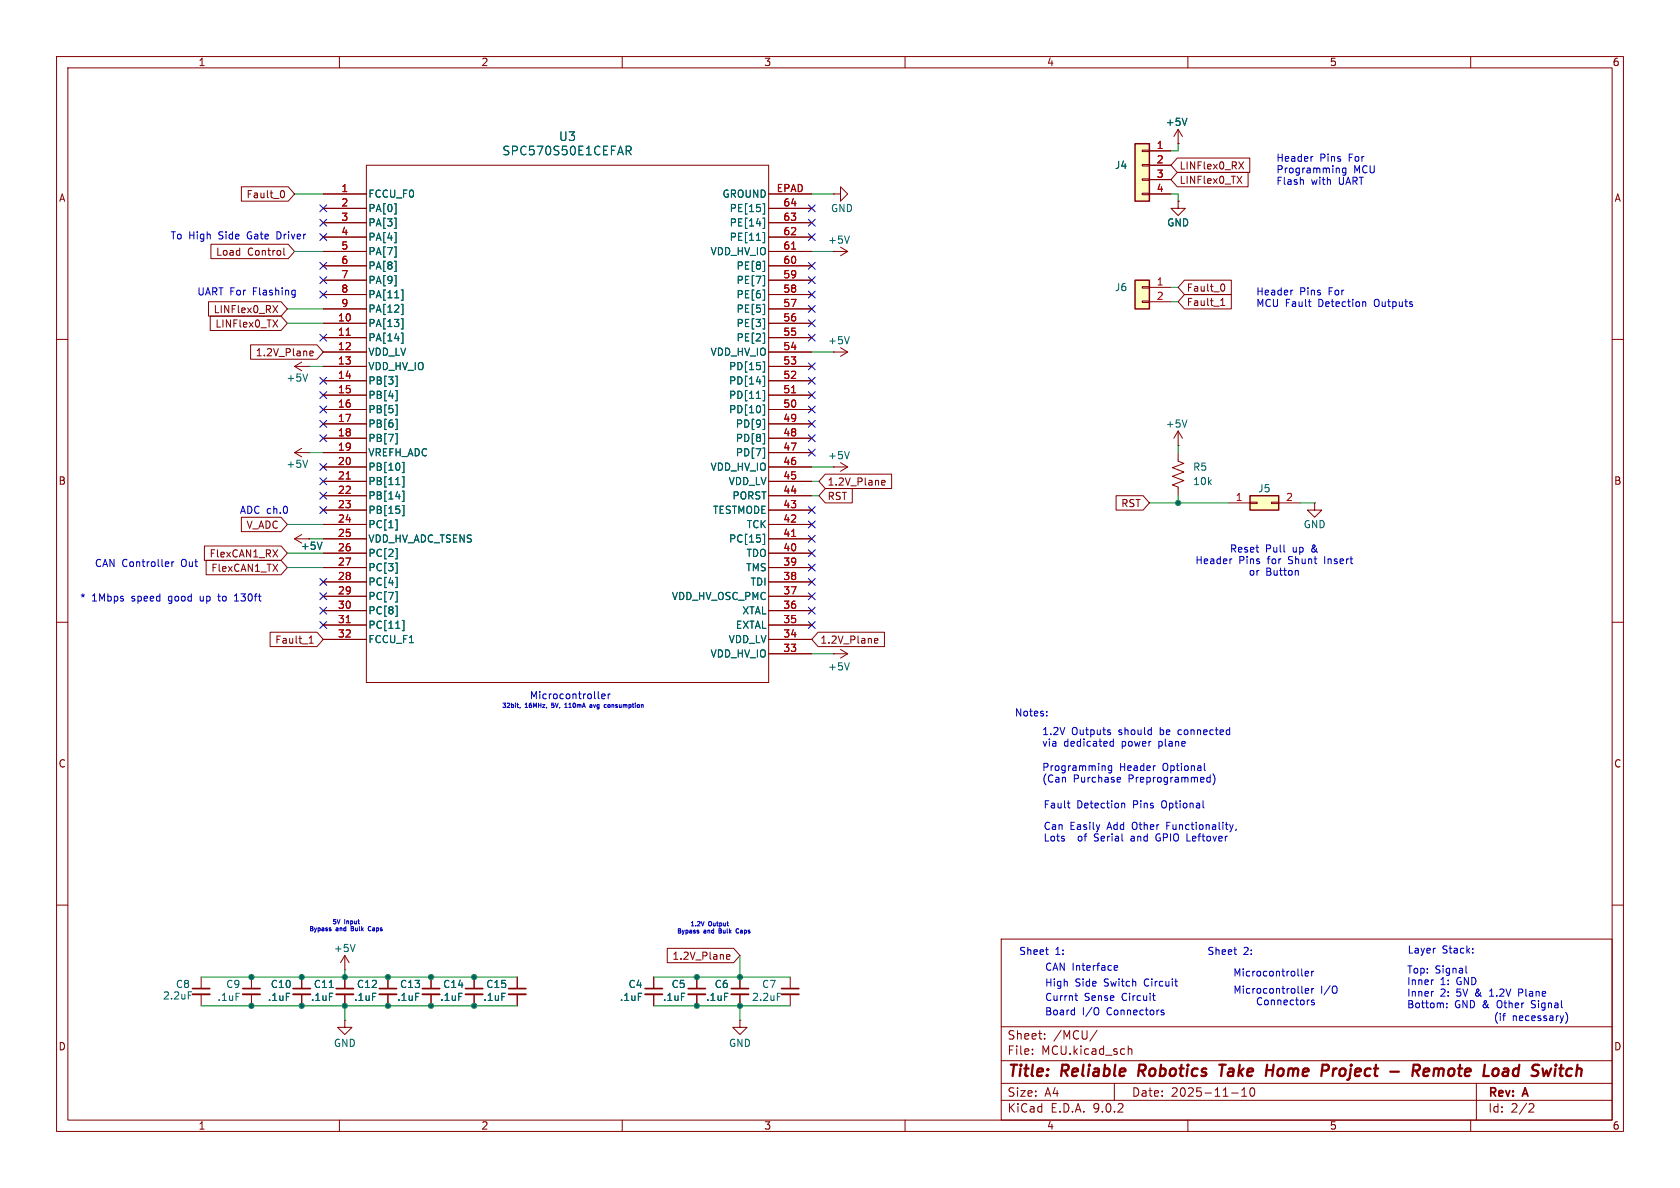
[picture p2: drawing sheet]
<svg xmlns="http://www.w3.org/2000/svg" width="297mm" height="210mm" viewBox="0 0 297 210" stroke-linecap="round" stroke-linejoin="round" font-family="sans-serif">
<g fill="none" stroke="#840000" stroke-width=".18">
<path d="M10 10h277v190h-277zM12 12h273v186h-273zM60 10v2M110 10v2M160 10v2M210 10v2M260 10v2M57.1 34.3h7.7M57.1 36.8h7.7M57.1 39.4h7.7M64.8 29.2h71.1v91.5h-71.1zM135.9 34.3h7.6"/>
<path d="M135.9 36.8h7.6M135.9 39.4h7.6M57.1 41.9h7.7M57.1 44.5h7.7M57.1 47h7.7M57.1 49.5h7.7M57.1 52.1h7.7M57.1 54.6h7.7M57.1 57.2h7.7M57.1 59.7h7.7M135.9 41.9h7.6M135.9 44.5h7.6"/>
<path d="M135.9 47h7.6M135.9 49.5h7.6M135.9 52.1h7.6M135.9 54.6h7.6M135.9 57.2h7.6M135.9 59.7h7.6M147.3 44.5h.1M147.3 44.5h2.6M148.6 43.7l1.3 .8M149.9 44.5l-1.3 .7M10 60h2M57.1 62.2h7.7"/>
<path d="M57.1 64.8h7.7M57.1 67.3h7.7M57.1 69.9h7.7M57.1 72.4h7.7M57.1 74.9h7.7M57.1 77.5h7.7M135.9 62.2h7.6M135.9 64.8h7.6M135.9 67.3h7.6M135.9 69.9h7.6M135.9 72.4h7.6M135.9 74.9h7.6"/>
<path d="M135.9 77.5h7.6M208.3 78.7h.1M208.3 76.2l-.8 1.3M208.3 76.2l.7 1.3M208.3 76.2v2.5M285 60h2M57.1 80h7.7M57.1 82.6h7.7M57.1 85.1h7.7M57.1 87.6h7.7M57.1 90.2h7.7M57.1 92.7h7.7"/>
<path d="M57.1 95.3h7.7M57.1 97.8h7.7M135.9 80h7.6M135.9 82.6h7.6M135.9 85.1h7.6M135.9 87.6h7.6M135.9 90.2h7.6M135.9 92.7h7.6M135.9 95.3h7.6M135.9 97.8h7.6M10 110h2M57.1 100.3h7.7"/>
<path d="M57.1 102.9h7.7M57.1 105.4h7.7M57.1 108h7.7M57.1 110.5h7.7M57.1 113h7.7M135.9 100.3h7.6M135.9 102.9h7.6M135.9 105.4h7.6M135.9 108h7.6M135.9 110.5h7.6M135.9 113h7.6M135.9 115.6h7.6"/>
<path d="M147.3 115.6h.1M147.3 115.6h2.6M148.6 114.8l1.3 .8M149.9 115.6l-1.3 .7M285 110h2M10 160h2M35.6 172.7v2.1M35.6 175.8v2M53.3 172.7v2.1M53.3 175.8v2M61 172.7v2.1M61 175.8v2"/>
<path d="M68.6 172.7v2.1M68.6 175.8v2M76.2 172.7v2.1M76.2 175.8v2M115.6 172.7v2.1M115.6 175.8v2M123.2 172.7v2.1M123.2 175.8v2M130.8 172.7v2.1M130.8 175.8v2M177 166h108v32h-108zM285 160h2"/>
<path d="M60 198v2M61 180.3v1.3h1.2l-1.2 1.3-1.3-1.3h1.3M61 180.3h.1M110 198v2M160 198v2M177 194.5h108M177 191.5h108M177 187.5h108M177 181.5h108M182.5 186.3v.1M182.5 185.5v.1M184.7 183.6v.1"/>
<path d="M184.7 182.8v.1M194 182.1l-1.3 2M197 191.5v3M199.5 184.9v1.5M199.5 185.5l.2-.1 .3 .1 .1 .9M210 198v2M217.7 193.2h1.2M219.5 193.8h.9M219.5 192.7l.5-.4v1.5M221.1 192.4l.2-.1a.81 .81 0 0 1 .6 .6 .81 .81 0 0 1-.3 .8l-.1 .1a.81 .81 0 0 1-.4-1.4zM260 198v2M261 191.5v6.5"/>
<path d="M270.5 195.1l.5 .1 .2 .3-1 1.1h1"/>
</g>
<g fill="none" stroke="#840000" stroke-width=".4">
<path d="M201.5 188.2l-.3 2M215.6 188.2h1.1M216.1 188.2l-.2 2M223.9 189.2h1.2M225.2 188.2l-.3 2M235.8 188.9l-.2 1.3M236.1 188.9l-.4 .4M250.9 189.1a.51 .51 0 0 0-.2-.9h-.8l-.2 2M251.7 190.1l.2 .1 .6-.1M251.7 189.2l.3-.3h.4l.3 .3-.1 .2-.9 .1M253.6 188.9l-.2 1.3M253.8 188.9l-.3 .2"/>
<path d="M265.7 190.1l.2 .1 .7-.1M265.8 189l.2-.1 .6 .1-.1 1.2M266.6 189.4l-.8 .1M275.7 188.9h.7M276 188.2l-.2 1.7 .1 .2 .4 .1"/>
</g>
<path d="M34 174.8h3.1M51.8 174.8h3.1M59.4 174.8h3.1M67.1 174.8h3M74.7 174.8h3M114 174.8h3.1M121.7 174.8h3M129.3 174.8h3" fill="none" stroke="#840000" stroke-width=".3"/>
<path d="M34 175.8h3.1M51.8 175.8h3.1M59.4 175.8h3.1M67.1 175.8h3M74.7 175.8h3M114 175.8h3.1M121.7 175.8h3M129.3 175.8h3" fill="none" stroke="#840000" stroke-width=".33"/>
<g fill="none" stroke="#006464" stroke-width=".18">
<path d="M69.7 36h.3v1.8h-.3M69.7 38.6h.3v1.8h-.3M110.7 25.8h.6l.3 .3-.2 .5h-.7M111.1 26.6l.5 .8M134.9 36h.3v1.8h-.3M134.9 38.6h.3v1.8h-.3M69.7 41.1h.3v1.8h-.3M69.7 43.6h.3v1.9h-.3M69.7 46.2h.3v1.8h-.3M69.7 48.7h.3v1.8h-.3M70.9 51.3h.3v1.8h-.3M70.9 53.8h.3v1.8h-.3"/>
<path d="M70.9 56.3h.3v1.9h-.3M70.9 58.9h.3v1.8h-.3M134.9 41.1h.3v1.8h-.3M134.9 46.2h.3v1.8h-.3M134.9 48.7h.3v1.8h-.3M134.9 51.3h.3v1.8h-.3M134.9 53.8h.3v1.8h-.3M134.9 56.3h.3v1.9h-.3M134.9 58.9h.3v1.8h-.3M150.2 41.7l-.5 1.3M69.9 66.5h.3v1.8h-.3M69.9 69h.3v1.9h-.3"/>
<path d="M69.9 71.6h.3v1.8h-.3M69.9 74.1h.3v1.8h-.3M69.9 76.7h.3v1.8h-.3M134.9 66.5h.3v1.8h-.3M134.9 69h.3v1.9h-.3M134.9 71.6h.3v1.8h-.3M134.9 74.1h.3v1.8h-.3M134.9 76.7h.3v1.8h-.3M134.9 64h.3v1.8h-.3M134.9 79.2h.3v1.8h-.3M209.8 74.2l-.4 1.3M69.9 97h.3v1.8h-.3"/>
<path d="M69.9 99.5h.3v1.8h-.3M70.2 91.9v1.8h-.3M71.1 81.7h.3v1.9h-.3M71.1 84.3h.3v1.8h-.3M71.1 86.8h.3v1.8h-.3M71.1 89.4h.3v1.8h-.3M134.9 94.4h.3v1.9h-.3M69.9 102.1h.3v1.8h-.3M69.9 104.6h.3v1.8h-.3M69.9 107.1h.3v1.9h-.3M71.1 109.7h.3v1.8h-.3M150.2 117.2l-.5 1.2"/>
<path d="M33.3 175.3h.6M58.2 174.6h.7"/>
</g>
<path d="M61.2 59.3h.7M139.9 44h.8M139.9 69.4h.8M61.2 84.7h.7M139.9 94.8h.8M61.2 110.1h.7" fill="none" stroke="#a90000" stroke-width=".18"/>
<path d="M221 87.6h5.1v2.6h-5.1z" fill="#ffffc2"/>
<path d="M221 87.6h5.1v2.6h-5.1z" fill="none" stroke="#840000" stroke-width=".25"/>
<g fill="none" stroke="#840000" stroke-width=".18">
<path d="M147.3 34.3h1.3v-1.3l1.3 1.3-1.3 1.3v-1.3M147.3 34.3h.1M208.3 35.6v1.2h1.2l-1.2 1.3-1.3-1.3h1.3M208.3 35.6h.1M52.1 64.8l1.2 .7M52.1 64.8h2.5M53.3 79.2l-1.2 .8M53.3 64l-1.2 .8M54.6 64.8h.1M147.3 62.2h.1M147.3 62.2h2.6M148.6 61.5l1.3 .7"/>
<path d="M149.9 62.2l-1.3 .8M52.1 95.3l1.2 .7M52.1 95.3h2.5M52.1 80l1.2 .8M52.1 80h2.5M53.3 94.5l-1.2 .8M54.6 95.3h.1M54.6 80h.1M208.3 80v1.5l1 .4-2 .8 2 .7-2 .8 2 .8-2 .7 1 .4v1.5M217.2 88.9h3.8M221 88.8h1.2v.2h-1.2zM224.8 88.8h1.3v.2h-1.3z"/>
<path d="M226.1 88.9h3.8M232.4 88.9v1.3h1.3l-1.3 1.2-1.3-1.2h1.3M232.4 88.9h.1M44.4 172.7v2.1M44.4 175.8v2M61 171.5h.1M61 168.9l-.8 1.3M61 168.9l.7 1.3M61 168.9v2.6M83.8 172.7v2.1M83.8 175.8v2M91.4 172.7v2.1"/>
<path d="M91.4 175.8v2M139.7 172.7v2.1M139.7 175.8v2"/>
</g>
<path d="M42.9 174.8h3.1M82.3 174.8h3M89.9 174.8h3.1M138.2 174.8h3" fill="none" stroke="#840000" stroke-width=".3"/>
<path d="M42.9 175.8h3.1M82.3 175.8h3M89.9 175.8h3.1M138.2 175.8h3" fill="none" stroke="#840000" stroke-width=".33"/>
<path d="M150.2 59.5l-.5 1.3M54.4 66.1l-.4 1.3M54.4 81.4l-.4 1.2M56.9 95.8l-.4 1.3M62.8 166.9l-.4 1.3M137.4 175.6h.6" fill="none" stroke="#006464" stroke-width=".18"/>
<path d="M200.7 25.4h2.5v10.2h-2.5z" fill="#ffffc2"/>
<path d="M200.7 25.4h2.5v10.2h-2.5z" fill="none" stroke="#840000" stroke-width=".25"/>
<path d="M201.9 26.5h1.3v.3h-1.3zM201.9 29.1h1.3v.2h-1.3zM201.9 31.6h1.3v.3h-1.3zM201.9 34.2h1.3v.2h-1.3zM203.2 26.7h3.8M203.2 29.2h3.8M203.2 31.8h3.8M203.2 34.3h3.8M208.3 25.4h.1M208.3 22.9l-.8 1.2M208.3 22.9l.7 1.2M208.3 22.9v2.5" fill="none" stroke="#840000" stroke-width=".18"/>
<path d="M209.8 20.9l-.4 1.3" fill="none" stroke="#006464" stroke-width=".18"/>
<path d="M200.7 49.5h2.5v5.1h-2.5z" fill="#ffffc2"/>
<path d="M200.7 49.5h2.5v5.1h-2.5z" fill="none" stroke="#840000" stroke-width=".25"/>
<g fill="none" stroke="#840000" stroke-width=".18">
<path d="M42.7 33h8.3l1.1 1.3-1.1 1.3h-8.3zM49.9 33.7a.68 .68 0 0 1 .4 .6 .68 .68 0 0 1-.4 .7M57.1 34.3h7.7M57.1 36.8h7.7M57.1 39.4h7.7M135.9 34.3h7.6M135.9 36.8h7.6M135.9 39.4h7.6M203.2 26.7h3.8M203.2 29.2h3.8M203.2 31.8h3.8M203.2 34.3h3.8"/>
<path d="M208.1 27.9h12.8v2.6h-12.8l-1.1-1.3zM208.1 30.5h12.5v2.5h-12.5l-1.1-1.2zM208.3 35.6h.1M208.3 25.4h.1M218.7 31.2l.8 1.2M219 28.6l.8 1.3M219.5 31.2l-.8 1.2M219.8 28.6l-.8 1.3M36.9 53.3h12.8l1.1 1.3-1.1 1.3h-12.8zM37.2 55.9h12.5l1.1 1.3-1.1 1.2h-12.5zM37.3 43.2h13.7l1.1 1.3-1.1 1.2h-13.7zM48.2 56.6l.9 1.2"/>
<path d="M48.2 54l.9 1.3M49.1 56.6l-.9 1.2M49.1 54l-.9 1.3M50.2 43.9v1l.2 .2M57.1 41.9h7.7M57.1 44.5h7.7M57.1 47h7.7M57.1 49.5h7.7M57.1 52.1h7.7M57.1 54.6h7.7M57.1 57.2h7.7M57.1 59.7h7.7"/>
<path d="M135.9 41.9h7.6M135.9 44.5h7.6M135.9 47h7.6M135.9 49.5h7.6M135.9 52.1h7.6M135.9 54.6h7.6M135.9 57.2h7.6M135.9 59.7h7.6M201.9 50.7h1.3v.2h-1.3zM201.9 53.2h1.3v.3h-1.3zM203.2 50.8h3.8M203.2 53.3h3.8"/>
<path d="M209.4 49.5h8.3v2.6h-8.3l-1.1-1.3zM209.4 52.1h8.3v2.5h-8.3l-1.1-1.3zM215.8 54h.7M215.8 53.1l.4-.4v1.3M216.1 50.2a.68 .68 0 0 1 .4 .6 .68 .68 0 0 1-.4 .7M44.3 61h11.7l1.1 1.2-1.1 1.3h-11.7zM54.8 62.7l.2 .2 .3-.1M54.8 62.2l.2-.1h.2l.2 .1v.2l-.6 .1M57.1 62.2h7.7M57.1 64.8h7.7M57.1 67.3h7.7M57.1 69.9h7.7"/>
<path d="M57.1 72.4h7.7M57.1 74.9h7.7M57.1 77.5h7.7M135.9 62.2h7.6M135.9 64.8h7.6M135.9 67.3h7.6M135.9 69.9h7.6M135.9 72.4h7.6M135.9 74.9h7.6M135.9 77.5h7.6M36.1 96.5h13.6l1.1 1.3-1.1 1.3h-13.6zM36.4 99.1h13.3l1.1 1.2-1.1 1.3h-13.3z"/>
<path d="M42.7 91.4h7l1.1 1.3-1.1 1.3h-7zM48.2 97.2l.9 1.3M49.1 97.2l-.9 1.3M54.6 95.3h.1M57.1 82.6h7.7M57.1 80h7.7M57.1 85.1h7.7M57.1 87.6h7.7M57.1 90.2h7.7M57.1 92.7h7.7M57.1 95.3h7.7M57.1 97.8h7.7"/>
<path d="M135.9 82.6h7.6M135.9 80h7.6M135.9 85.1h7.6M135.9 87.6h7.6M135.9 90.2h7.6M135.9 92.7h7.6M135.9 95.3h7.6M135.9 97.8h7.6M145.9 83.8h11.7v2.6h-11.7l-1.1-1.3zM145.9 86.4h4.8v2.5h-4.8l-1.1-1.3zM147.3 82.6h.1M147.3 82.6h2.6"/>
<path d="M148.6 81.8l1.3 .8M149.9 82.6l-1.3 .7M155.9 85.6l.1 .2 .4-.1M155.9 85.1l.1-.2h.3l.2 .2v.1l-.6 .1M197.3 87.6h4.8l1.1 1.3-1.1 1.3h-4.8zM47.7 111.8h8.3l1.1 1.2-1.1 1.3h-8.3zM54.7 113.7h.7M54.7 112.8l.3-.4v1.3M57.1 100.3h7.7M57.1 102.9h7.7M57.1 105.4h7.7M57.1 108h7.7"/>
<path d="M57.1 110.5h7.7M57.1 113h7.7M135.9 100.3h7.6M135.9 102.9h7.6M135.9 105.4h7.6M135.9 108h7.6M135.9 110.5h7.6M135.9 113h7.6M135.9 115.6h7.6M144.6 111.8h11.8v2.5h-11.8l-1.1-1.3zM154.6 113.5l.2 .2 .3-.1M154.6 113l.2-.1h.2l.2 .1v.2l-.6 .1"/>
<path d="M53.3 172.7v2.1M53.3 175.8v2M61 172.7v2.1M61 175.8v2M68.6 172.7v2.1M68.6 175.8v2M76.2 172.7v2.1M76.2 175.8v2M83.8 172.7v2.1M83.8 175.8v2M91.4 172.7v2.1M91.4 175.8v2"/>
<path d="M115.6 172.7v2.1M115.6 175.8v2M118 167.6h11.7l1.1 1.3-1.1 1.3h-11.7zM123.2 172.7v2.1M123.2 175.8v2M128.4 169.4l.2 .2 .4-.1M128.4 168.9l.2-.2h.3l.1 .2v.1l-.6 .2M130.8 172.7v2.1M130.8 175.8v2M130.8 180.3v1.3h1.3l-1.3 1.3-1.3-1.3h1.3M130.8 180.3h.1"/>
</g>
<g fill="none" stroke="#006464" stroke-width=".18">
<path d="M69.7 36h.3v1.8h-.3M69.7 38.6h.3v1.8h-.3M110.7 25.8h.6l.3 .3-.2 .5h-.7M111.1 26.6l.5 .8M134.9 36h.3v1.8h-.3M134.9 38.6h.3v1.8h-.3M209.8 20.9l-.4 1.3M69.7 41.1h.3v1.8h-.3M69.7 43.6h.3v1.9h-.3M69.7 46.2h.3v1.8h-.3M69.7 48.7h.3v1.8h-.3M70.9 51.3h.3v1.8h-.3"/>
<path d="M70.9 53.8h.3v1.8h-.3M70.9 56.3h.3v1.9h-.3M70.9 58.9h.3v1.8h-.3M134.9 41.1h.3v1.8h-.3M134.9 46.2h.3v1.8h-.3M134.9 48.7h.3v1.8h-.3M134.9 51.3h.3v1.8h-.3M134.9 53.8h.3v1.8h-.3M134.9 56.3h.3v1.9h-.3M134.9 58.9h.3v1.8h-.3M69.9 66.5h.3v1.8h-.3M69.9 69h.3v1.9h-.3"/>
<path d="M69.9 71.6h.3v1.8h-.3M69.9 74.1h.3v1.8h-.3M69.9 76.7h.3v1.8h-.3M134.9 66.5h.3v1.8h-.3M134.9 69h.3v1.9h-.3M134.9 71.6h.3v1.8h-.3M134.9 74.1h.3v1.8h-.3M134.9 76.7h.3v1.8h-.3M134.9 64h.3v1.8h-.3M134.9 79.2h.3v1.8h-.3M150.2 79.8l-.5 1.3M56.9 95.8l-.4 1.3"/>
<path d="M69.9 97h.3v1.8h-.3M69.9 99.5h.3v1.8h-.3M70.2 91.9v1.8h-.3M71.1 81.7h.3v1.9h-.3M71.1 84.3h.3v1.8h-.3M71.1 86.8h.3v1.8h-.3M71.1 89.4h.3v1.8h-.3M134.9 94.4h.3v1.9h-.3M69.9 102.1h.3v1.8h-.3M69.9 104.6h.3v1.8h-.3M69.9 107.1h.3v1.9h-.3M71.1 109.7h.3v1.8h-.3"/>
<path d="M58.2 174.6h.7"/>
</g>
<g fill="none" stroke="#009600" stroke-width=".18">
<path d="M52.1 34.3h5M143.5 34.3h3.8M207 34.3h1.3v1.3M208.3 25.4v1.3h-1.3M50.8 54.6h6.3M50.8 57.2h6.3M52.1 44.5h5M143.5 44.5h3.8M207 53.3h1.3M207 50.8h1.3M54.6 64.8h2.5M143.5 62.2h3.8"/>
<path d="M208.3 78.7v1.3M50.8 92.7h6.3M50.8 97.8h6.3M54.6 95.3h2.5M54.6 80h2.5M143.5 87.6h1.3M143.5 85.1h1.3M143.5 82.6h3.8M203.2 88.9h14M208.3 87.6v1.3M229.9 88.9h2.5M50.8 100.3h6.3"/>
<path d="M143.5 115.6h3.8M35.6 172.7h55.8M35.6 177.8h55.8M61 171.5v1.2M61 177.8v2.5M115.6 172.7h24.1M115.6 177.8h24.1M130.8 168.9v3.8M130.8 177.8v2.5"/>
</g>
<g fill="none" stroke="#000084" stroke-width=".18">
<path d="M56.5 38.8l1.3 1.2M56.5 36.2l1.3 1.2M57.8 38.8l-1.3 1.2M57.8 36.2l-1.3 1.2M142.9 36.2l1.2 1.2M142.9 38.8l1.2 1.2M144.1 36.2l-1.2 1.2M144.1 38.8l-1.2 1.2M56.5 41.3l1.3 1.2M56.5 46.4l1.3 1.2M56.5 48.9l1.3 1.2M56.5 51.5l1.3 1.2"/>
<path d="M56.5 59.1l1.3 1.2M57.8 41.3l-1.3 1.2M57.8 46.4l-1.3 1.2M57.8 48.9l-1.3 1.2M57.8 51.5l-1.3 1.2M57.8 59.1l-1.3 1.2M142.9 48.9l1.2 1.2M142.9 54l1.2 1.2M142.9 41.3l1.2 1.2M142.9 46.4l1.2 1.2M142.9 51.5l1.2 1.2M142.9 56.5l1.2 1.3"/>
<path d="M142.9 59.1l1.2 1.2M144.1 48.9l-1.2 1.2M144.1 54l-1.2 1.2M144.1 41.3l-1.2 1.2M144.1 46.4l-1.2 1.2M144.1 51.5l-1.2 1.2M144.1 56.5l-1.2 1.3M144.1 59.1l-1.2 1.2M56.5 76.9l1.3 1.2M56.5 69.2l1.3 1.3M56.5 74.3l1.3 1.2M56.5 71.8l1.3 1.2"/>
<path d="M56.5 66.7l1.3 1.2M57.8 76.9l-1.3 1.2M57.8 69.2l-1.3 1.3M57.8 74.3l-1.3 1.2M57.8 71.8l-1.3 1.2M57.8 66.7l-1.3 1.2M142.9 66.7l1.2 1.2M142.9 69.2l1.2 1.3M142.9 71.8l1.2 1.2M142.9 74.3l1.2 1.2M142.9 79.4l1.2 1.2M142.9 64.2l1.2 1.2"/>
<path d="M142.9 76.9l1.2 1.2M144.1 66.7l-1.2 1.2M144.1 69.2l-1.2 1.3M144.1 71.8l-1.2 1.2M144.1 74.3l-1.2 1.2M144.1 79.4l-1.2 1.2M144.1 64.2l-1.2 1.2M144.1 76.9l-1.2 1.2M56.5 84.5l1.3 1.2M56.5 81.9l1.3 1.3M56.5 87l1.3 1.2M56.5 89.6l1.3 1.2"/>
<path d="M57.8 84.5l-1.3 1.2M57.8 81.9l-1.3 1.3M57.8 87l-1.3 1.2M57.8 89.6l-1.3 1.2M142.9 92.1l1.2 1.2M142.9 89.6l1.2 1.2M142.9 94.6l1.2 1.3M142.9 99.7l1.2 1.2M142.9 97.2l1.2 1.2M144.1 92.1l-1.2 1.2M144.1 89.6l-1.2 1.2M144.1 94.6l-1.2 1.3"/>
<path d="M144.1 99.7l-1.2 1.2M144.1 97.2l-1.2 1.2M56.5 109.9l1.3 1.2M56.5 107.3l1.3 1.3M56.5 104.8l1.3 1.2M56.5 102.3l1.3 1.2M57.8 109.9l-1.3 1.2M57.8 107.3l-1.3 1.3M57.8 104.8l-1.3 1.2M57.8 102.3l-1.3 1.2M142.9 107.3l1.2 1.3M142.9 104.8l1.2 1.2"/>
<path d="M142.9 102.3l1.2 1.2M142.9 109.9l1.2 1.2M144.1 107.3l-1.2 1.3M144.1 104.8l-1.2 1.2M144.1 102.3l-1.2 1.2M144.1 109.9l-1.2 1.2"/>
</g>
<g fill="none" stroke="#0000c2" stroke-width=".18">
<path d="M230.4 31.8v.8M232.1 27.7h-.2M236.6 29.7l.2 .2v.7M237.9 29.7v1l-.2 .3-.3-.1M237.9 29.8l-.3-.1-.3 .3 .1 .5h.5M51.8 51.3l.4 .1M52.2 51.3v1l-.3 .3M52.2 52.1h-.4M228.6 51.3l-.3 .1M231.3 53.3h.5M231.7 54.2h.1M241.1 53.3l.3 .2v.7"/>
<path d="M29.8 99.4v.2l-.6 .1M30.4 99.3v.9M30.7 99.3l-.3 .2M217.8 98.8l-.2 .1M227.1 97.5l.1 .1M38.5 105.4h.5M38.7 105v1.2M41.4 106.2h.8M41.4 105.3l.4-.3v1.2M229.3 100.8l.2 .2v.7M91.4 124.6h.3M91.5 125l.2 .1"/>
<path d="M92 125l-.1 .2M99.8 125.1h.5M100 124.4l-.2 .1M100.1 124.3v.8M104.3 124.6h.3v.5M104.6 124.7l-.3 .2 .1 .2 .2-.1M105.8 123.3l.1 .2M106.4 123.1l.6-.1-.1-.3h-.3l-.2 .2v.6h.5M107.5 122.7v.8M107.7 124.6l-.2 .1v.3l.2 .1M107.9 122.7l-.4 .2M185 126.4v.2"/>
<path d="M185 125.8v.1M195.2 135.4l.2 .1v.7M196.2 129.4l.1 .2-.1 .3M196.2 129l.1 .1M196.2 131.7l.3 .2 .3-.1M196.5 135.4v1l-.2 .2h-.3M196.5 135.4h-.3l-.3 .2 .1 .6h.5M196.8 130.6v1.3M196.8 131.1h-.3l-.3 .2M197.7 137.4l.3 .1 .1 .2-.6 .1M198 138.2l-.3 .1M212.9 134.9v1.1l.2 .2"/>
<path d="M213.5 138.2h.4M213.5 137.5h.4M213.9 137v1.3M214.4 136.8a1.46 1.46 0 0 1 0 1.9M188.7 142h.5M188.9 142.6l.3 .2M198.3 142.1l.2-.1h.3v.8M204.6 147.5l-.3 .4 .3 .7M212.7 142.6l.2 .2M217.4 145.8l.3 .8M217.7 146.6l-.2 .4M218 145.8l-.3 .8"/>
<path d="M218.6 146.6l-.2 .2M58.3 164.3l.2 .1M58.3 164l.2 .1M58.5 164.4l-.2 .1M58.5 164.4h.1M65.4 163.8a.38 .38 0 0 0-.3 .4 .38 .38 0 0 0 .3 .3M123.3 164.7l.3 .1M123.3 164.4l.2 .1M123.6 164.8l-.3 .1M123.6 164.8h.1M124.5 162.9l-.3 .8M130.4 164.2a.38 .38 0 0 0-.3 .4 .38 .38 0 0 0 .3 .3"/>
<path d="M184.8 167.9h.5M185.2 168.7h.1M189.8 178.6h.2M190 178.1v1.3M190 179.3l-.2 .1M190 176h.5M190.2 175.6v1.1l.3 .2M194.2 178.3v.9M197 171.1l.6-.1-.1-.3h-.3l-.2 .2v.6h.5M203.7 176h.5M204 176.8l.2 .1M205.3 178.9l.4 .1 .1 .2-.2 .2-.3-.1"/>
<path d="M205.3 178.6h.4M207.7 173.5h.5M208 174.3h.2M218.1 167.9h.5M218.5 168.7h.1M230.1 172.4l.2 .1M230.1 175.4l.2 .2M230.7 172.1l.6-.1v-.2l-.4-.1-.2 .2 .1 .6h.5M230.7 175.2l.7-.2-.1-.2-.4-.1-.2 .2 .1 .6h.5M231.9 171.7v.8M231.9 174.7v.9M232.2 171.7l-.3 .2"/>
<path d="M232.3 174.7l-.4 .3M232.3 176.8h-.3l-.2 .2 .1 .1 .4 .2v.3h-.5M236.3 174.5v.9M253.3 175.3h.1M255.8 178v.1M255.8 177.4v.1M259.2 170.7v1.1l.1 .2M260.4 168.4v.1M260.4 167.7v.1M263.3 176.1h.8M263.5 175.1l-.2 .1M265.7 179.6h.4"/>
<path d="M266 179.1h.1M268.5 175.5h.5M269 174.8h-.5v1.3M276.8 179a1.46 1.46 0 0 1 0 1.9"/>
</g>
<path d="M61.2 59.3h.7M139.9 44h.8M139.9 69.4h.8M61.2 84.7h.7M139.9 94.8h.8M61.2 110.1h.7" fill="none" stroke="#a90000" stroke-width=".18"/>
<g fill="#009600" stroke="#009600" stroke-width=".18">
<circle cx="208.3" cy="88.9" r=".46"/>
<circle cx="53.3" cy="172.7" r=".46"/>
<circle cx="61" cy="172.7" r=".46"/>
<circle cx="53.3" cy="177.8" r=".46"/>
<circle cx="61" cy="177.8" r=".46"/>
<circle cx="68.6" cy="177.8" r=".46"/>
<circle cx="68.6" cy="172.7" r=".46"/>
<circle cx="44.4" cy="172.7" r=".46"/>
<circle cx="44.4" cy="177.8" r=".46"/>
<circle cx="83.8" cy="177.8" r=".46"/>
<circle cx="83.8" cy="172.7" r=".46"/>
<circle cx="76.2" cy="177.8" r=".46"/>
<circle cx="76.2" cy="172.7" r=".46"/>
<circle cx="123.2" cy="177.8" r=".46"/>
<circle cx="123.2" cy="172.7" r=".46"/>
<circle cx="130.8" cy="177.8" r=".46"/>
<circle cx="130.8" cy="172.7" r=".46"/>
</g>
<g font-size="2.8" fill="#840000">
<text x="178" y="190.9">Title:</text>
<text x="187.7" y="190.9">Reliable</text>
<text x="202.1" y="190.9">Robotics</text>
<text x="217.3" y="190.9">Take</text>
<text x="226.2" y="190.9">Home</text>
<text x="236.9" y="190.9">Project</text>
<text x="249.8" y="190.9">-</text>
<text x="254.6" y="190.9">Remote</text>
<text x="267.9" y="190.9">Load</text>
<text x="277.3" y="190.9">Switch</text>
</g>
<g font-size="2.1" fill="#006464">
<text x="88.7" y="27.7">SPC570S50E1CEFAR</text>
<text x="98.7" y="25.1">U3</text>
</g>
<g font-size="2.1" fill="#840000">
<text x="178" y="184">Sheet:</text>
<text x="186.2" y="184">/MCU/</text>
<text x="178" y="186.7">File:</text>
<text x="184.1" y="186.7">MCU.kicad_sch</text>
<text x="178" y="196.9">KiCad</text>
<text x="178" y="194.1">Size:</text>
<text x="184.7" y="194.1">A4</text>
<text x="185.7" y="196.9">E.D.A.</text>
<text x="193.3" y="196.9">9.0.2</text>
<text x="200" y="194.1">Date:</text>
<text x="207" y="194.1">2025-11-10</text>
<text x="263" y="194.3">Rev:</text>
<text x="263" y="196.9">Id:</text>
<text x="267.1" y="196.9">2/2</text>
<text x="269.4" y="194.3">A</text>
</g>
<g font-size="1.8" fill="#840000">
<text x="35" y="11.9">1</text>
<text x="85" y="11.9">2</text>
<text x="135" y="11.9">3</text>
<text x="185" y="11.9">4</text>
<text x="235" y="11.9">5</text>
<text x="285" y="11.9">6</text>
<text x="10.3" y="35.9">A</text>
<text x="43.5" y="35.2">Fault_0</text>
<text x="208.4" y="30.2">LINFlex0_RX</text>
<text x="208.4" y="32.7">LINFlex0_TX</text>
<text x="285.3" y="35.9">A</text>
<text x="38.1" y="45.4">Load</text>
<text x="43.7" y="45.4">Control</text>
<text x="209.7" y="51.8">Fault_0</text>
<text x="37.7" y="55.6">LINFlex0_RX</text>
<text x="38" y="58.1">LINFlex0_TX</text>
<text x="209.7" y="54.3">Fault_1</text>
<text x="45.1" y="63.2">1.2V_Plane</text>
<text x="10.3" y="85.9">B</text>
<text x="146.2" y="86">1.2V_Plane</text>
<text x="146.2" y="88.6">RST</text>
<text x="198.1" y="89.9">RST</text>
<text x="285.3" y="85.9">B</text>
<text x="43.5" y="93.7">V_ADC</text>
<text x="37" y="98.7">FlexCAN1_RX</text>
<text x="37.3" y="101.3">FlexCAN1_TX</text>
<text x="48.6" y="114">Fault_1</text>
<text x="144.9" y="114">1.2V_Plane</text>
<text x="10.3" y="135.9">C</text>
<text x="285.3" y="135.9">C</text>
<text x="118.8" y="169.9">1.2V_Plane</text>
<text x="10.3" y="185.9">D</text>
<text x="285.3" y="185.9">D</text>
<text x="35" y="199.9">1</text>
<text x="85" y="199.9">2</text>
<text x="135" y="199.9">3</text>
<text x="185" y="199.9">4</text>
<text x="235" y="199.9">5</text>
<text x="285" y="199.9">6</text>
</g>
<g font-size="1.8" fill="#006464">
<text x="206" y="22.5">+5V</text>
<text x="65" y="35.2">FCCU_F0</text>
<text x="127.6" y="35.2">GROUND</text>
<text x="197" y="30.1">J4</text>
<text x="65" y="37.7">PA[0]</text>
<text x="65" y="40.2">PA[3]</text>
<text x="128.9" y="37.7">PE[15]</text>
<text x="128.9" y="40.2">PE[14]</text>
<text x="146.8" y="37.7">GND</text>
<text x="206.2" y="40.2">GND</text>
<text x="65" y="42.8">PA[4]</text>
<text x="65" y="45.3">PA[7]</text>
<text x="65" y="47.9">PA[8]</text>
<text x="125.5" y="45.3">VDD_HV_IO</text>
<text x="128.9" y="42.8">PE[11]</text>
<text x="130.1" y="47.9">PE[8]</text>
<text x="146.3" y="43.3">+5V</text>
<text x="65" y="50.4">PA[9]</text>
<text x="65" y="52.9">PA[11]</text>
<text x="130.1" y="50.4">PE[7]</text>
<text x="130.1" y="52.9">PE[6]</text>
<text x="197" y="51.7">J6</text>
<text x="65" y="55.5">PA[12]</text>
<text x="65" y="58">PA[13]</text>
<text x="130.1" y="55.5">PE[5]</text>
<text x="130.1" y="58">PE[3]</text>
<text x="65" y="60.6">PA[14]</text>
<text x="65" y="63.1">VDD_LV</text>
<text x="65" y="65.6">VDD_HV_IO</text>
<text x="125.5" y="63.1">VDD_HV_IO</text>
<text x="128.8" y="65.6">PD[15]</text>
<text x="130.1" y="60.6">PE[2]</text>
<text x="146.3" y="61.1">+5V</text>
<text x="50.5" y="67.7">+5V</text>
<text x="65" y="68.2">PB[3]</text>
<text x="65" y="70.7">PB[4]</text>
<text x="128.8" y="68.2">PD[14]</text>
<text x="128.8" y="70.7">PD[11]</text>
<text x="65" y="73.3">PB[5]</text>
<text x="65" y="75.8">PB[6]</text>
<text x="128.8" y="73.3">PD[10]</text>
<text x="130" y="75.8">PD[9]</text>
<text x="206" y="75.8">+5V</text>
<text x="50.5" y="82.9">+5V</text>
<text x="65" y="78.3">PB[7]</text>
<text x="65" y="80.9">VREFH_ADC</text>
<text x="65" y="83.4">PB[10]</text>
<text x="125.5" y="83.4">VDD_HV_IO</text>
<text x="130" y="78.3">PD[8]</text>
<text x="130" y="80.9">PD[7]</text>
<text x="146.3" y="81.4">+5V</text>
<text x="210.8" y="83.4">R5</text>
<text x="65" y="86">PB[11]</text>
<text x="65" y="88.5">PB[14]</text>
<text x="128.7" y="86">VDD_LV</text>
<text x="129.4" y="88.5">PORST</text>
<text x="210.8" y="86">10k</text>
<text x="222.3" y="87.2">J5</text>
<text x="65" y="91">PB[15]</text>
<text x="65" y="93.6">PC[1]</text>
<text x="125.9" y="91">TESTMODE</text>
<text x="131.9" y="93.6">TCK</text>
<text x="230.4" y="93.6">GND</text>
<text x="53.1" y="97.4">+5V</text>
<text x="65" y="96.1">VDD_HV_ADC_TSENS</text>
<text x="65" y="98.7">PC[2]</text>
<text x="65" y="101.2">PC[3]</text>
<text x="128.8" y="96.1">PC[15]</text>
<text x="131.8" y="101.2">TMS</text>
<text x="131.9" y="98.7">TDO</text>
<text x="65" y="103.7">PC[4]</text>
<text x="65" y="106.3">PC[7]</text>
<text x="118.7" y="106.3">VDD_HV_OSC_PMC</text>
<text x="132.6" y="103.7">TDI</text>
<text x="65" y="108.8">PC[8]</text>
<text x="65" y="111.4">PC[11]</text>
<text x="65" y="113.9">FCCU_F1</text>
<text x="128.7" y="113.9">VDD_LV</text>
<text x="130" y="111.4">EXTAL</text>
<text x="131.1" y="108.8">XTAL</text>
<text x="125.5" y="116.4">VDD_HV_IO</text>
<text x="146.3" y="118.7">+5V</text>
<text x="58.9" y="168.5">+5V</text>
<text x="28.7" y="176.9">2.2uF</text>
<text x="31" y="174.9">C8</text>
<text x="38.4" y="177.1">.1uF</text>
<text x="39.9" y="174.9">C9</text>
<text x="47.3" y="177.1">.1uF</text>
<text x="47.8" y="174.9">C10</text>
<text x="54.9" y="177.1">.1uF</text>
<text x="55.4" y="174.9">C11</text>
<text x="62.5" y="177.1">.1uF</text>
<text x="63" y="174.9">C12</text>
<text x="70.1" y="177.1">.1uF</text>
<text x="70.6" y="174.9">C13</text>
<text x="77.7" y="177.1">.1uF</text>
<text x="78.2" y="174.9">C14</text>
<text x="85.4" y="177.1">.1uF</text>
<text x="85.9" y="174.9">C15</text>
<text x="109.5" y="177.1">.1uF</text>
<text x="111" y="174.9">C4</text>
<text x="117.1" y="177.1">.1uF</text>
<text x="118.6" y="174.9">C5</text>
<text x="124.7" y="177.1">.1uF</text>
<text x="126.2" y="174.9">C6</text>
<text x="132.9" y="177.1">2.2uF</text>
<text x="134.6" y="174.9">C7</text>
<text x="58.9" y="185.3">GND</text>
<text x="128.8" y="185.3">GND</text>
</g>
<g font-size="1.8" fill="#a90000">
<text x="204.4" y="26.4">1</text>
<text x="204.4" y="29">2</text>
<text x="60.3" y="34">1</text>
<text x="137.2" y="34">EPAD</text>
<text x="204.4" y="31.5">3</text>
<text x="204.4" y="34">4</text>
<text x="60.3" y="36.6">2</text>
<text x="60.3" y="39.1">3</text>
<text x="60.3" y="41.7">4</text>
<text x="138.4" y="36.6">64</text>
<text x="138.4" y="39.1">63</text>
<text x="138.4" y="41.7">62</text>
<text x="60.3" y="44.2">5</text>
<text x="60.3" y="46.7">6</text>
<text x="138.4" y="44.2">61</text>
<text x="138.4" y="46.7">60</text>
<text x="60.3" y="49.3">7</text>
<text x="60.3" y="51.8">8</text>
<text x="138.4" y="49.3">59</text>
<text x="138.4" y="51.8">58</text>
<text x="204.4" y="50.5">1</text>
<text x="204.4" y="53.1">2</text>
<text x="59.6" y="56.9">10</text>
<text x="59.6" y="59.4">11</text>
<text x="60.3" y="54.4">9</text>
<text x="138.4" y="54.4">57</text>
<text x="138.4" y="56.9">56</text>
<text x="138.4" y="59.4">55</text>
<text x="59.6" y="62">12</text>
<text x="59.6" y="64.5">13</text>
<text x="138.4" y="62">54</text>
<text x="138.4" y="64.5">53</text>
<text x="59.6" y="67.1">14</text>
<text x="59.6" y="69.6">15</text>
<text x="138.4" y="67.1">52</text>
<text x="138.4" y="69.6">51</text>
<text x="59.6" y="72.1">16</text>
<text x="59.6" y="74.7">17</text>
<text x="59.6" y="77.2">18</text>
<text x="138.4" y="72.1">50</text>
<text x="138.4" y="74.7">49</text>
<text x="138.4" y="77.2">48</text>
<text x="59.6" y="79.8">19</text>
<text x="59.6" y="82.3">20</text>
<text x="138.4" y="79.8">47</text>
<text x="138.4" y="82.3">46</text>
<text x="59.6" y="84.8">21</text>
<text x="59.6" y="87.4">22</text>
<text x="59.6" y="89.9">23</text>
<text x="138.4" y="84.8">45</text>
<text x="138.4" y="87.4">44</text>
<text x="138.4" y="89.9">43</text>
<text x="218.4" y="88.6">1</text>
<text x="227.3" y="88.6">2</text>
<text x="59.6" y="92.5">24</text>
<text x="59.6" y="95">25</text>
<text x="138.4" y="92.5">42</text>
<text x="138.4" y="95">41</text>
<text x="59.6" y="97.5">26</text>
<text x="59.6" y="100.1">27</text>
<text x="138.4" y="97.5">40</text>
<text x="138.4" y="100.1">39</text>
<text x="59.6" y="102.6">28</text>
<text x="59.6" y="105.2">29</text>
<text x="59.6" y="107.7">30</text>
<text x="138.4" y="102.6">38</text>
<text x="138.4" y="105.2">37</text>
<text x="138.4" y="107.7">36</text>
<text x="59.6" y="110.2">31</text>
<text x="59.6" y="112.8">32</text>
<text x="138.4" y="110.2">35</text>
<text x="138.4" y="112.8">34</text>
<text x="138.4" y="115.3">33</text>
</g>
<g font-size="1.8" fill="#0000c2">
<text x="225.6" y="28.8">Header</text>
<text x="233.3" y="28.8">Pins</text>
<text x="238.5" y="28.8">For</text>
<text x="225.6" y="30.8">Programming</text>
<text x="225.6" y="32.9">Flash</text>
<text x="231.8" y="32.9">with</text>
<text x="236.8" y="32.9">UART</text>
<text x="239.3" y="30.8">MCU</text>
<text x="30.1" y="42.5">To High</text>
<text x="38.7" y="42.5">Side</text>
<text x="44" y="42.5">Gate</text>
<text x="49.4" y="42.5">Driver</text>
<text x="34.8" y="52.4">UART For</text>
<text x="44.8" y="52.4">Flashing</text>
<text x="222" y="52.4">Header</text>
<text x="229.8" y="52.4">Pins</text>
<text x="235" y="52.4">For</text>
<text x="222" y="54.5">MCU Fault</text>
<text x="233.2" y="54.5">Detection</text>
<text x="243.2" y="54.5">Outputs</text>
<text x="42.3" y="91">ADC ch.0</text>
<text x="16.7" y="100.4">CAN Controller</text>
<text x="32.1" y="100.4">Out</text>
<text x="211.2" y="99.9">Header</text>
<text x="217.3" y="97.9">Reset</text>
<text x="219" y="99.9">Pins</text>
<text x="220.7" y="102">or</text>
<text x="223.7" y="97.9">Pull</text>
<text x="223.8" y="102">Button</text>
<text x="224.2" y="99.9">for</text>
<text x="228" y="99.9">Shunt</text>
<text x="228.6" y="97.9">up</text>
<text x="232.1" y="97.9">&amp;</text>
<text x="234.6" y="99.9">Insert</text>
<text x="14.1" y="106.5">*</text>
<text x="16.2" y="106.5">1Mbps</text>
<text x="23.4" y="106.5">speed</text>
<text x="30" y="106.5">good</text>
<text x="35.8" y="106.5">up</text>
<text x="39.3" y="106.5">to</text>
<text x="42.3" y="106.5">130ft</text>
<text x="93.6" y="123.8">Microcontroller</text>
<text x="179.3" y="126.9">Notes:</text>
<text x="184.1" y="130.1">1.2V</text>
<text x="189.4" y="130.1">Outputs</text>
<text x="197.9" y="130.1">should</text>
<text x="205.3" y="130.1">be</text>
<text x="208.7" y="130.1">connected</text>
<text x="184.1" y="136.5">Programming</text>
<text x="184.1" y="132.2">via</text>
<text x="188" y="132.2">dedicated</text>
<text x="197.9" y="136.5">Header</text>
<text x="198.4" y="132.2">power</text>
<text x="205.1" y="132.2">plane</text>
<text x="205.7" y="136.5">Optional</text>
<text x="184.1" y="138.5">(Can</text>
<text x="184.4" y="143.1">Fault</text>
<text x="189.7" y="138.5">Purchase</text>
<text x="190.4" y="143.1">Detection</text>
<text x="199.6" y="138.5">Preprogrammed)</text>
<text x="200.4" y="143.1">Pins</text>
<text x="205.6" y="143.1">Optional</text>
<text x="184.4" y="146.9">Can</text>
<text x="184.4" y="149">Lots</text>
<text x="189.1" y="146.9">Easily</text>
<text x="190.7" y="149">of</text>
<text x="193.7" y="149">Serial</text>
<text x="195.9" y="146.9">Add</text>
<text x="200.4" y="149">and</text>
<text x="200.4" y="146.9">Other</text>
<text x="205" y="149">GPIO Leftover</text>
<text x="206.7" y="146.9">Functionality,</text>
<text x="180.1" y="169">Sheet</text>
<text x="184.7" y="171.8">CAN Interface</text>
<text x="186.5" y="169">1:</text>
<text x="213.4" y="169">Sheet</text>
<text x="217.9" y="172.8">Microcontroller</text>
<text x="219.8" y="169">2:</text>
<text x="248.7" y="172.3">Top:</text>
<text x="248.8" y="168.8">Layer</text>
<text x="253.7" y="172.3">Signal</text>
<text x="255" y="168.8">Stack:</text>
<text x="184.7" y="179.7">Board</text>
<text x="184.7" y="174.6">High</text>
<text x="184.7" y="177.1">Currnt</text>
<text x="190.1" y="174.6">Side</text>
<text x="191.3" y="179.7">I/O</text>
<text x="191.7" y="177.1">Sense</text>
<text x="195.3" y="174.6">Switch</text>
<text x="195.8" y="179.7">Connectors</text>
<text x="198.4" y="177.1">Circuit</text>
<text x="202.6" y="174.6">Circuit</text>
<text x="217.9" y="175.9">Microcontroller</text>
<text x="221.9" y="177.9">Connectors</text>
<text x="233.4" y="175.9">I/O</text>
<text x="248.7" y="174.3">Inner</text>
<text x="248.7" y="176.4">Inner</text>
<text x="248.7" y="178.4">Bottom:</text>
<text x="254.6" y="174.3">1:</text>
<text x="254.6" y="176.4">2:</text>
<text x="257.2" y="178.4">GND &amp;</text>
<text x="257.6" y="174.3">GND</text>
<text x="257.6" y="176.4">5V</text>
<text x="261.1" y="176.4">&amp;</text>
<text x="263.8" y="176.4">1.2V</text>
<text x="264.9" y="178.4">Other</text>
<text x="269.1" y="176.4">Plane</text>
<text x="271.2" y="178.4">Signal</text>
<text x="264" y="180.7">(if</text>
<text x="267.3" y="180.7">necessary)</text>
</g>
<g font-size="1.1" fill="#0000c2">
<text x="88.7" y="125.3">32bit,</text>
<text x="92.8" y="125.3">16MHz,</text>
<text x="97.8" y="125.3">5V,</text>
<text x="100.5" y="125.3">110mA</text>
<text x="105.2" y="125.3">avg</text>
<text x="108" y="125.3">consumption</text>
<text x="54.6" y="164.8">Bypass</text>
<text x="58.6" y="163.6">5V</text>
<text x="59.4" y="164.8">and</text>
<text x="60.9" y="163.6">Input</text>
<text x="62.4" y="164.8">Bulk</text>
<text x="65.7" y="164.8">Caps</text>
<text x="119.6" y="165.2">Bypass</text>
<text x="121.9" y="163.9">1.2V</text>
<text x="124.4" y="165.2">and</text>
<text x="125.3" y="163.9">Output</text>
<text x="127.4" y="165.2">Bulk</text>
<text x="130.7" y="165.2">Caps</text>
</g>
</svg>
